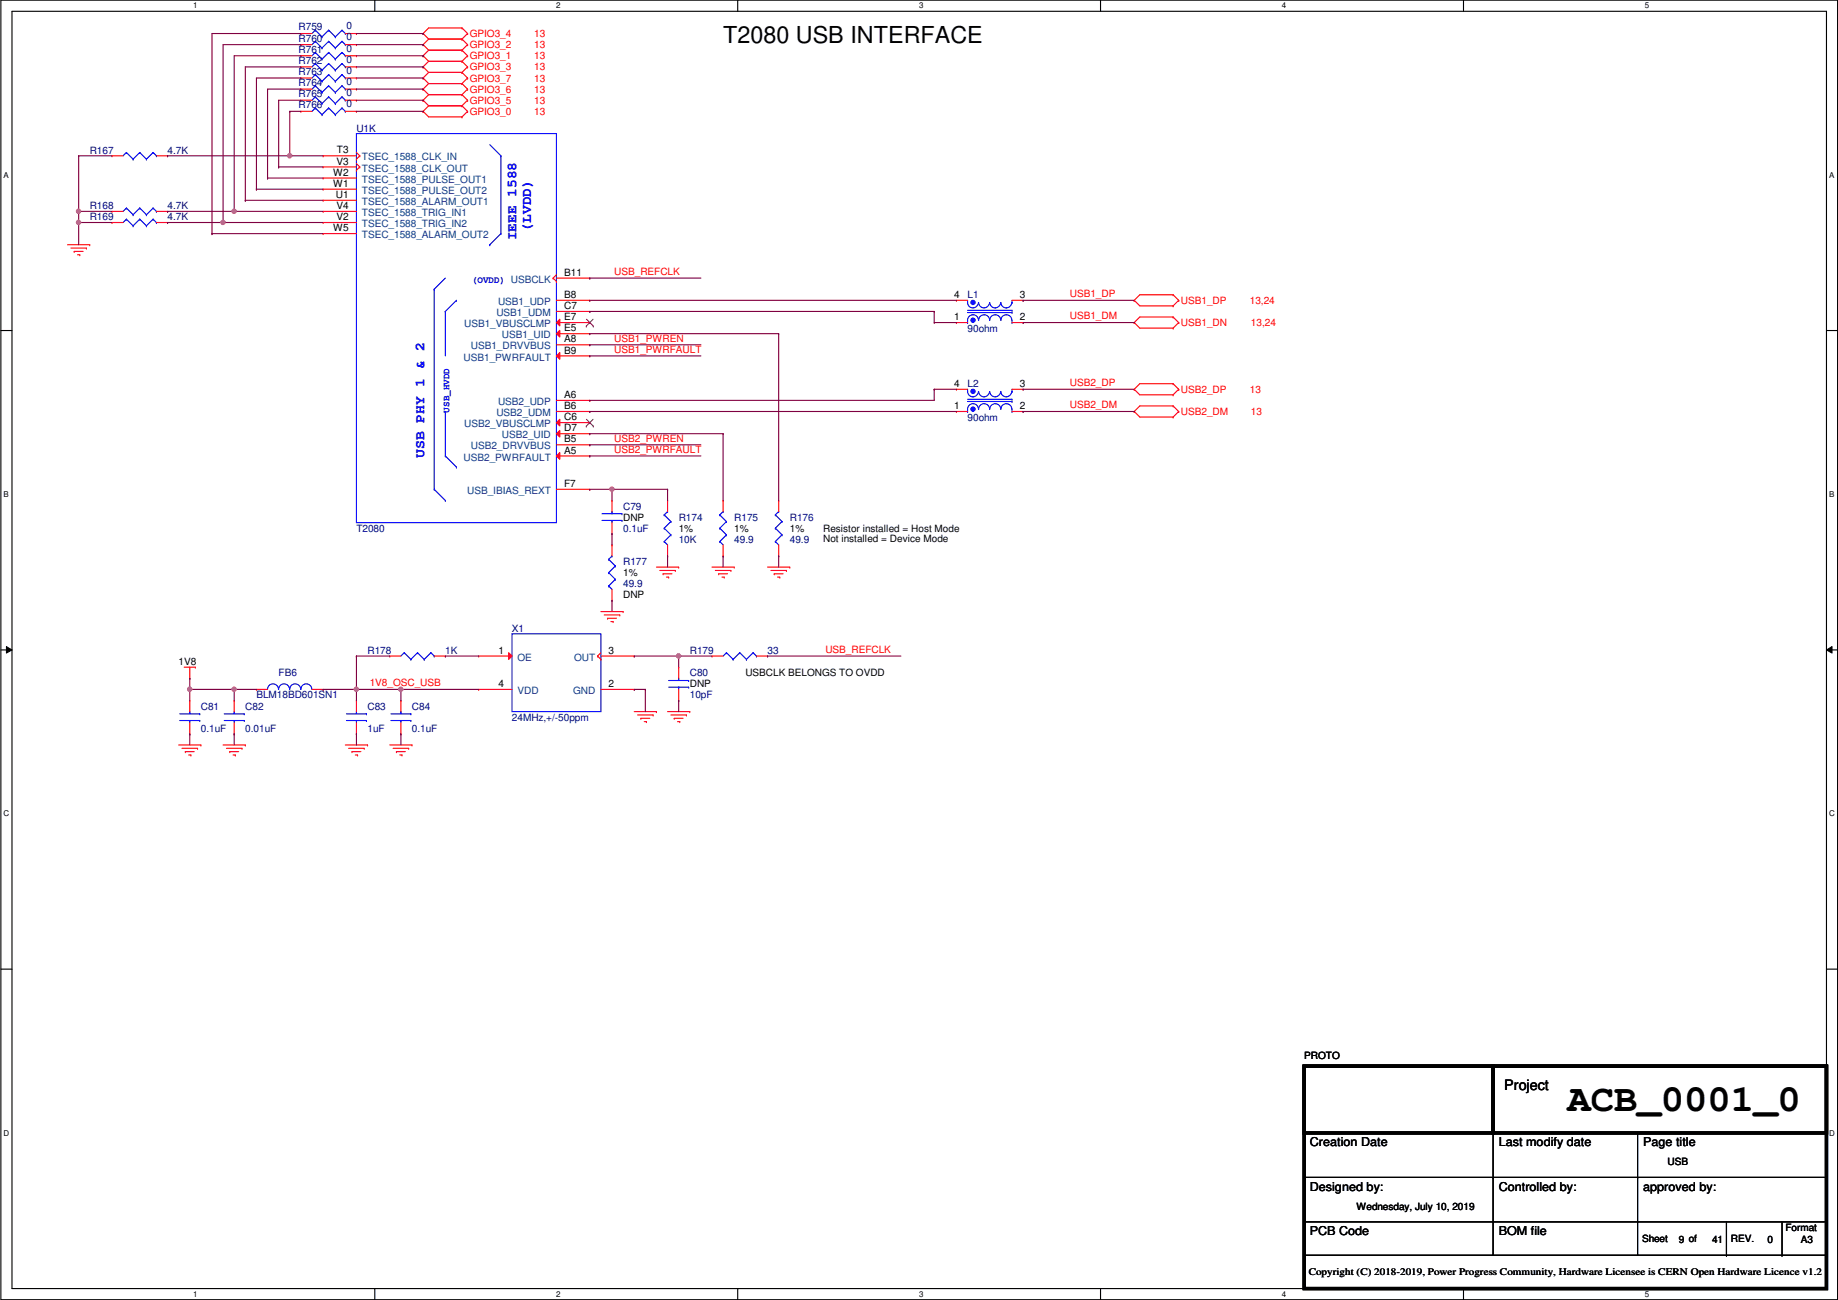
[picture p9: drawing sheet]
<svg xmlns="http://www.w3.org/2000/svg" width="420mm" height="297mm" viewBox="0 0 420 297" stroke-linecap="round" stroke-linejoin="round" font-family="sans-serif">
<path d="M.2 0h419.9v297h-419.9zM2.7 2.6h414.8v291.8h-414.8z" fill="none" stroke="#000" stroke-width=".25"/>
<g fill="#fff">
<path d="M44.2 .3h1v2h-1z"/>
<path d="M44.2 294.7h1v2h-1z"/>
</g>
<path d="M85.7 0v2.6M85.7 294.4v2.6" fill="none" stroke="#000" stroke-width=".25"/>
<g fill="#fff">
<path d="M127.1 .3h1v2h-1z"/>
<path d="M127.1 294.7h1v2h-1z"/>
</g>
<path d="M168.6 0v2.6M168.6 294.4v2.6" fill="none" stroke="#000" stroke-width=".25"/>
<g fill="#fff">
<path d="M210.1 .3h1v2h-1z"/>
<path d="M210.1 294.7h1v2h-1z"/>
</g>
<path d="M251.6 0v2.6M251.6 294.4v2.6" fill="none" stroke="#000" stroke-width=".25"/>
<g fill="#fff">
<path d="M293 .3h1v2h-1z"/>
<path d="M293 294.7h1v2h-1z"/>
</g>
<path d="M334.5 0v2.6M334.5 294.4v2.6" fill="none" stroke="#000" stroke-width=".25"/>
<g fill="#fff">
<path d="M376 .3h1v2h-1z"/>
<path d="M376 294.7h1v2h-1z"/>
<path d="M.8 39h1.2v2h-1.2z"/>
<path d="M418.2 39h1.1v2h-1.1z"/>
<path d="M.8 112h1.2v2h-1.2z"/>
<path d="M418.2 112h1.1v2h-1.1z"/>
</g>
<path d="M.2 75.5h2.5M417.5 75.5h2.6" fill="none" stroke="#000" stroke-width=".25"/>
<g fill="#fff">
<path d="M.8 185h1.3v1.9h-1.3z"/>
<path d="M418.2 185h1.2v1.9h-1.2z"/>
</g>
<path d="M.2 148.5h2.5M417.5 148.5h2.6" fill="none" stroke="#000" stroke-width=".25"/>
<path d="M1.5 147.7l1.2 .8-1.2 .7zM417.5 148.5l1.3-.8v1.5z" fill="#000"/>
<path d="M1.5 147.7l1.2 .8-1.2 .7zM417.5 148.5l1.3-.8v1.5z" fill="none" stroke="#000" stroke-width=".23"/>
<g fill="#fff">
<path d="M.8 257.9h1.3v2h-1.3z"/>
<path d="M418.2 257.9h1.2v2h-1.2z"/>
</g>
<g fill="none" stroke="#000" stroke-width=".25">
<path d="M.2 221.4h2.5M417.5 221.4h2.6M298.1 243.6h12.7M310.8 243.6h.1M341.3 258.9v20.3M374.3 258.9v20.3M298.1 269h119.4M298.1 279.2h119.4M341.3 269h.1M341.3 279.2h.1M341.3 279.2v7.6h-43.2M374.3 269h.1"/>
<path d="M374.3 279.2h.1M374.3 279.2v7.6h-33M394.7 279.2v7.6M407.4 279.2v7.6M417.5 269h.1M417.5 279.2h.1M374.3 286.8h43.2M394.7 286.8h.1M407.4 286.8h.1M417.5 286.8h.1"/>
</g>
<g fill="none" stroke="#f00" stroke-width=".25">
<path d="M68.8 7.7h.1M68.8 7.7h2.5M78.9 7.7h2.6M81.5 7.7h.1M96.7 12.7h.1M96.7 10.2h.1M96.7 15.3h.1M96.7 7.7h.1M96.7 17.8h.1M96.7 12.7l1.3 1.3M96.7 10.2l1.3 1.3M96.7 15.3l1.3 1.3"/>
<path d="M96.7 7.7l1.3 1.2M96.7 17.8l1.3 1.3M98 11.5l-1.3 1.2M98 11.5h7.6M98 14h7.6M98 19.1l-1.3 1.3M98 8.9l-1.3 1.3M98 8.9h7.6M98 14l-1.3 1.3M98 16.6h7.6M98 16.6l-1.3 1.2M98 19.1h7.6"/>
<path d="M105.6 11.5h.1M105.6 14h.1M105.6 8.9h.1M105.6 16.6h.1M105.6 6.4h.1M105.6 19.1h.1M105.6 11.5l1.3 1.2M105.6 8.9l1.3 1.3M105.6 14l1.3 1.3M105.6 6.4l1.3 1.3M105.6 16.6l1.3 1.2M105.6 6.4h-7.6l-1.3 1.3"/>
<path d="M105.6 19.1l1.3 1.3M106.9 12.7h.1M106.9 10.2h.1M106.9 15.3h.1M106.9 7.7h.1M106.9 17.8h.1M106.9 15.3l-1.3 1.3M106.9 12.7l-1.3 1.3M106.9 10.2l-1.3 1.3M106.9 7.7l-1.3 1.2M106.9 17.8l-1.3 1.3M73.9 35.6h.1"/>
<path d="M73.9 38.1h.1M73.9 35.6h7.6M73.9 38.1h7.6M81.5 36.4h.1M81.5 38.9h.1M81.5 34.8l.7 .8M81.5 37.4l.7 .7M82.2 35.6h.1M82.2 38.1h.1M82.2 35.6l-.7 .8M82.2 38.1l-.7 .8M96.7 25.4h.1"/>
<path d="M96.7 22.9h.1M96.7 20.4h.1M96.7 25.4l1.3 1.3h7.6M96.7 22.9l1.3 1.3M96.7 20.4l1.3 1.2M98 24.2l-1.3 1.2M98 24.2h7.6M98 21.6l-1.3 1.3M98 21.6h7.6M105.6 24.2h.1M105.6 26.7h.1M105.6 21.6h.1"/>
<path d="M105.6 24.2l1.3 1.2M105.6 21.6l1.3 1.3M106.9 25.4h.1M106.9 22.9h.1M106.9 20.4h.1M106.9 25.4l-1.3 1.3M106.9 22.9l-1.3 1.3M106.9 20.4l-1.3 1.2M15.4 55.9h5.1M16.2 56.7h3.6M17 57.4h.1M17 57.4h2"/>
<path d="M17.7 58.2h.5M18.2 58.2h.1M19.8 56.7h.1M20.5 55.9h.1M73.9 40.7h.1M73.9 43.2h.1M73.9 45.8h.1M73.9 48.3h.1M73.9 50.8h.1M73.9 53.4h.1M73.9 40.7h7.6M73.9 43.2h7.6"/>
<path d="M73.9 45.8h7.6M73.9 48.3h7.6M73.9 50.8h7.6M73.9 53.4h7.6M127.2 68.6h7.6M127.2 71.2h7.6M134.8 68.6h.1M134.8 71.2h.1M259.3 73.7h.1M259.3 68.6h.1M259.3 73.7l1.3 1.3h7.6M259.3 68.6l1.3 1.3h7.6"/>
<path d="M268.2 72.4h.1M268.2 75h.1M268.2 67.4h.1M268.2 69.9h.1M268.2 72.4l1.2 1.3M268.2 72.4h-7.6l-1.3 1.3M268.2 67.4l1.2 1.2M268.2 67.4h-7.6l-1.3 1.2M269.4 73.7h.1M269.4 68.6h.1M269.4 73.7l-1.2 1.3M269.4 68.6l-1.2 1.3"/>
<path d="M259.3 88.9h.1M259.3 94h.1M259.3 88.9l1.3 1.3h7.6M259.3 94l1.3 1.3h7.6M268.2 87.7h.1M268.2 90.2h.1M268.2 92.8h.1M268.2 95.3h.1M268.2 87.7l1.2 1.2M268.2 87.7h-7.6l-1.3 1.2M268.2 92.8l1.2 1.2M268.2 92.8h-7.6l-1.3 1.2"/>
<path d="M269.4 88.9h.1M269.4 94h.1M269.4 88.9l-1.2 1.3M269.4 94l-1.2 1.3M137.4 139.7h5M142.4 139.7h.1M150.1 129.6h5M150.8 130.3h3.6M151.6 131.1h.1M151.6 131.1h2M152.3 131.9h.6M152.9 131.9h.1"/>
<path d="M154.4 130.3h.1M155.1 129.6h.1M162.8 129.6h5M163.5 130.3h3.6M164.3 131.1h.1M164.3 131.1h2M165 131.9h.6M165.6 131.9h.1M167.1 130.3h.1M167.8 129.6h.1M175.5 129.6h5M176.2 130.3h3.6"/>
<path d="M177 131.1h.1M177 131.1h2M177.7 131.9h.6M178.3 131.9h.1M179.8 130.3h.1M180.5 129.6h.1M42.1 152.4h2.6M43.4 155h.1M43.4 152.4v2.6M44.7 152.4h.1M138.1 140.5h3.6M138.9 141.3h.1"/>
<path d="M138.9 141.3h2M139.6 142h.6M140.2 142h.1M141.7 140.5h.1M162.8 149.9h.1M162.8 149.9h2.5M172.9 149.9h2.6M175.5 149.9h.1M40.8 170.2h5.1M41.6 171h3.6M42.4 171.7h.1M42.4 171.7h2"/>
<path d="M43.1 172.5h.5M43.6 172.5h.1M45.2 171h.1M45.9 170.2h.1M51 170.2h5.1M51.8 171h3.5M52.5 171.7h.1M52.5 171.7h2.1M53.3 172.5h.5M53.8 172.5h.1M55.3 171h.1M56.1 170.2h.1"/>
<path d="M78.9 170.2h5.1M79.7 171h3.6M80.5 171.7h.1M80.5 171.7h2M81.2 172.5h.5M81.7 172.5h.1M83.3 171h.1M84 170.2h.1M89.1 170.2h5.1M89.9 171h3.5M90.6 171.7h.1M90.6 171.7h2.1"/>
<path d="M91.4 172.5h.5M91.9 172.5h.1M93.4 171h.1M94.2 170.2h.1M145 162.6h5.1M145.7 163.4h3.6M146.5 164.1h.1M146.5 164.1h2M147.3 164.9h.5M147.8 164.9h.1M149.3 163.4h.1M150.1 162.6h.1"/>
<path d="M152.6 162.6h5.1M153.4 163.4h3.5M154.1 164.1h.1M154.1 164.1h2.1M154.9 164.9h.5M155.4 164.9h.1M156.9 163.4h.1M157.7 162.6h.1"/>
</g>
<path d="M298.1 243.6h43.2v15.3h-43.2zM298.1 243.6h119.4v50.8h-119.4zM341.3 243.6h76.2v15.3h-76.2z" fill="none" stroke="#000" stroke-width=".76"/>
<g fill="none" stroke="#00f" stroke-width=".25">
<path d="M72.1 6.9h.1M72.1 6.9l-.8 .8M72.1 6.9l1.5 1.5M73.6 8.4h.1M75.1 6.9h.1M75.1 6.9l-1.5 1.5M75.1 6.9l1.6 1.5M76.7 8.4h.1M78.2 6.9h.1M78.2 6.9l-1.5 1.5M78.2 6.9l.7 .8M78.9 7.7h.1"/>
<path d="M81.5 30.5h45.7v88.9h-45.7zM112 33.1l2.5 2.5M114.5 35.6h.1M114.5 35.6v17.8M112 55.9h.1M114.5 53.4h.1M114.5 53.4l-2.5 2.5M99.3 66.1h.1M99.3 66.1v45.7M101.8 71.2h.1M101.8 63.5l-2.5 2.6M101.8 71.2v10.1"/>
<path d="M104.3 68.6h.1M104.3 68.6l-2.5 2.6M101.8 94v10.2M99.3 111.8h.1M99.3 111.8l2.5 2.5M101.8 114.3h.1M101.8 104.2h.1M101.8 104.2l2.5 2.5M104.3 106.7h.1M166.1 149.1h.1M166.1 149.1l1.5 1.6M166.1 149.1l-.8 .8"/>
<path d="M167.6 150.7h.1M169.1 149.1h.1M169.1 149.1l-1.5 1.6M169.1 149.1l1.5 1.6M170.6 150.7h.1M172.2 149.1h.1M172.2 149.1l.7 .8M172.2 149.1l-1.6 1.6M172.9 149.9h.1"/>
</g>
<path d="M127.2 73.7l.8-.8v1.6z" fill="#f00"/>
<path d="M127.2 73.7l.8-.8v1.6zM127.2 73.7h7.6M134.8 73.7h.1" fill="none" stroke="#f00" stroke-width=".25"/>
<path d="M134 74.5h.1M134.1 72.9l1.5 1.6M135.6 72.9l-1.6 1.6M135.6 74.5h.1" fill="none" stroke="#7f4000" stroke-width=".23"/>
<path d="M127.2 76.2l.8-.7v1.5z" fill="#f00"/>
<path d="M127.2 76.2l.8-.7v1.5zM127.2 76.2h7.6M134.8 76.2h.1M127.2 91.5h7.6M127.2 94h7.6M134.8 91.5h.1M134.8 94h.1" fill="none" stroke="#f00" stroke-width=".25"/>
<path d="M127.2 96.6l.8-.8v1.5z" fill="#f00"/>
<path d="M127.2 96.6l.8-.8v1.5zM127.2 96.6h7.6M134.8 96.6h.1" fill="none" stroke="#f00" stroke-width=".25"/>
<path d="M134 97.4h.1M134.1 95.8l1.5 1.6M135.6 95.8l-1.6 1.6M135.6 97.4h.1" fill="none" stroke="#7f4000" stroke-width=".23"/>
<path d="M127.2 99.1l.8-.8v1.6z" fill="#f00"/>
<g fill="none" stroke="#f00" stroke-width=".25">
<path d="M126.4 63.5h.1M126.4 63.5l.8 .8M127.2 64.3h.1M127.2 62.8l-.8 .7M127.2 63.5h7.6M127.2 78.8h7.6M134.8 63.5h.1M134.8 78.8h.1M127.2 99.1l.8-.8v1.6zM127.2 99.1h7.6M134.8 99.1h.1M127.2 111.8h7.6"/>
<path d="M134.8 111.8h.1"/>
</g>
<path d="M127.2 81.3l.8-.7v1.5z" fill="#f00"/>
<path d="M127.2 81.3l.8-.7v1.5zM127.2 81.3h7.6M134.8 81.3h.1M127.2 101.6h7.6M134.8 101.6h.1" fill="none" stroke="#f00" stroke-width=".25"/>
<path d="M127.2 104.2l.8-.8v1.5z" fill="#f00"/>
<path d="M68.8 10.2h.1M68.8 10.2h2.5M78.9 10.2h2.6M81.5 10.2h.1M127.2 104.2l.8-.8v1.5zM127.2 104.2h7.6M134.8 104.2h.1M91.6 160.1h.1M91.6 167.7h.1M91.6 160.1v2.5M91.6 165.1v2.6" fill="none" stroke="#f00" stroke-width=".25"/>
<g fill="none" stroke="#00f" stroke-width=".25">
<path d="M72.1 9.4h.1M72.1 9.4l-.8 .8M72.1 9.4l1.5 1.6M73.6 11h.1M75.1 9.4h.1M75.1 9.4l-1.5 1.6M75.1 9.4l1.6 1.6M76.7 11h.1M78.2 9.4h.1M78.2 9.4l-1.5 1.6M78.2 9.4l.7 .8M78.9 10.2h.1"/>
<path d="M221.2 89.5a1.25 1.25 0 0 0 1.2 1.2 1.25 1.25 0 0 0 1.3-1.2M221.2 94h.1M221.2 89.5h.1M221.2 88.9v.6M223.7 93.5a1.3 1.3 0 0 0-1.6-1.2 1.3 1.3 0 0 0-.9 1.7M223.7 89.5a1.25 1.25 0 0 0 1.3 1.2 1.25 1.25 0 0 0 1.2-1.2M223.7 93.5a1.25 1.25 0 0 1 1.3-1.3 1.25 1.25 0 0 1 1.2 1.3M226.3 93.5a1.25 1.25 0 0 1 1.2-1.3 1.25 1.25 0 0 1 1.3 1.3M226.3 89.5a1.25 1.25 0 0 0 1.2 1.2 1.25 1.25 0 0 0 1.3-1.2M228.8 89.5a1.25 1.25 0 0 0 1.2 1.2 1.25 1.25 0 0 0 1.3-1.2M228.8 93.5a1.25 1.25 0 0 1 1.2-1.3 1.25 1.25 0 0 1 1.3 1.3M231.3 94h.1"/>
<path d="M231.3 89.5h.1M231.3 88.9v.6M231.3 93.5v.5M89.4 164.6h4.5M89.4 163.1h4.5M91.6 164.6h.1M91.6 162.6h.1M91.6 162.6v.5M91.6 164.6v.5M93.9 164.6h.1M93.9 163.1h.1"/>
</g>
<circle cx="222.4" cy="93.5" r=".49" fill="#00f"/>
<circle cx="222.4" cy="93.5" r=".49" fill="none" stroke="#00f" stroke-width=".25"/>
<circle cx="222.4" cy="89.4" r=".49" fill="#00f"/>
<g fill="none" stroke="#00f" stroke-width=".25">
<path d="M72.1 12h.1M72.1 12l-.8 .7M72.1 12l1.5 1.5M73.6 13.5h.1M75.1 12h.1M75.1 12l-1.5 1.5M75.1 12l1.6 1.5M76.7 13.5h.1M78.2 12h.1M78.2 12l-1.5 1.5M78.2 12l.7 .7M78.9 12.7h.1"/>
<path d="M28.9 34.8h.1M28.9 34.8l1.5 1.6M28.9 34.8l-.8 .8M30.4 36.4h.1M32 34.8h.1M32 34.8l-1.6 1.6M32 34.8l1.5 1.6M33.5 36.4h.1M35 34.8h.1M35 34.8l.8 .8M35 34.8l-1.5 1.6M35.8 35.6h.1"/>
<path d="M28.9 47.5h.1M28.9 47.5l1.5 1.6M28.9 47.5l-.8 .8M30.4 49.1h.1M32 47.5h.1M32 47.5l-1.6 1.6M32 47.5l1.5 1.6M33.5 49.1h.1M35 47.5h.1M35 47.5l.8 .8M35 47.5l-1.5 1.6M35.8 48.3h.1"/>
<path d="M221.2 91.7h10.1M221.2 91.2h10.1M231.3 91.7h.1M231.3 91.2h.1M164.5 117.6h.1M164.5 117.6l1.6 1.6M165.3 116.9h.1M165.3 116.9l-.8 .7M166.1 119.2h.1M166.1 119.2l-1.6 1.5M164.5 120.7h.1M164.5 123.7h.1"/>
<path d="M164.5 120.7l1.6 1.5M164.5 123.7l.8 .8M166.1 122.2h.1M166.1 122.2l-1.6 1.5M117 144.8h20.4v17.8h-20.4zM79.2 164.6h4.6M79.2 163.1h4.6M81.5 164.6h.1M81.5 162.6h.1M81.5 162.6v.5M81.5 164.6v.5M83.8 164.6h.1"/>
<path d="M83.8 163.1h.1"/>
<circle cx="222.4" cy="89.4" r=".49"/>
</g>
<g fill="none" stroke="#f00" stroke-width=".25">
<path d="M68.8 12.7h.1M68.8 12.7h2.5M78.9 12.7h2.6M81.5 12.7h.1M25.6 35.6h.1M25.6 35.6h2.5M35.8 35.6h2.5M38.3 35.6h.1M25.6 48.3h.1M25.6 48.3h2.5M35.8 48.3h2.5M38.3 48.3h.1"/>
<path d="M218.6 94h.1M218.6 88.9h.1M218.6 94h2.6M218.6 88.9h2.6M231.3 94h2.6M231.3 88.9h2.6M233.9 94h.1M233.9 88.9h.1M165.3 114.3h.1M165.3 114.3v2.6M165.3 127h.1M165.3 124.5v2.5"/>
<path d="M109.4 157.5h.1M109.4 157.5h7.6M136.6 149.9h.1M136.6 149.9l.8 .8M137.4 150.7h.1M137.4 157.5h7.6M137.4 149.1l-.8 .8M137.4 149.9h7.6M145 157.5h.1M145 149.9h.1M81.5 160.1h.1M81.5 167.7h.1"/>
<path d="M81.5 160.1v2.5M81.5 165.1v2.6"/>
</g>
<path d="M116.3 149.1l.7 .8-.7 .8z" fill="#f00"/>
<path d="M68.8 15.3h.1M68.8 15.3h2.5M78.9 15.3h2.6M81.5 15.3h.1M109.4 149.9h.1M109.4 149.9h7.6M116.3 149.1l.7 .8-.7 .8zM53.5 160.1h.1M53.5 167.7h.1M53.5 160.1v2.5M53.5 165.1v2.6" fill="none" stroke="#f00" stroke-width=".25"/>
<g fill="none" stroke="#00f" stroke-width=".25">
<path d="M72.1 14.5h.1M72.1 14.5l-.8 .8M72.1 14.5l1.5 1.5M73.6 16h.1M75.1 14.5h.1M75.1 14.5l-1.5 1.5M75.1 14.5l1.6 1.5M76.7 16h.1M78.2 14.5h.1M78.2 14.5l-1.5 1.5M78.2 14.5l.7 .8M78.9 15.3h.1"/>
<path d="M221.2 69.1a1.25 1.25 0 0 0 1.2 1.3 1.25 1.25 0 0 0 1.3-1.3M221.2 73.7h.1M221.2 69.1h.1M221.2 68.6v.5M223.7 73.2a1.3 1.3 0 0 0-1.6-1.3 1.3 1.3 0 0 0-.9 1.8M223.7 69.1a1.25 1.25 0 0 0 1.3 1.3 1.25 1.25 0 0 0 1.2-1.3M223.7 73.2a1.25 1.25 0 0 1 1.3-1.3 1.25 1.25 0 0 1 1.2 1.3M226.3 73.2a1.25 1.25 0 0 1 1.2-1.3 1.25 1.25 0 0 1 1.3 1.3M226.3 69.1a1.25 1.25 0 0 0 1.2 1.3 1.25 1.25 0 0 0 1.3-1.3M228.8 69.1a1.25 1.25 0 0 0 1.2 1.3 1.25 1.25 0 0 0 1.3-1.3M228.8 73.2a1.25 1.25 0 0 1 1.2-1.3 1.25 1.25 0 0 1 1.3 1.3M231.3 73.7h.1"/>
<path d="M231.3 69.1h.1M231.3 68.6v.5M231.3 73.2v.5M51.3 164.6h4.5M51.3 163.1h4.5M53.5 164.6h.1M53.5 162.6h.1M53.5 162.6v.5M53.5 164.6v.5M55.8 164.6h.1M55.8 163.1h.1"/>
</g>
<circle cx="222.4" cy="73.2" r=".49" fill="#00f"/>
<circle cx="222.4" cy="73.2" r=".49" fill="none" stroke="#00f" stroke-width=".25"/>
<circle cx="222.4" cy="69.1" r=".49" fill="#00f"/>
<g fill="none" stroke="#00f" stroke-width=".25">
<path d="M72.1 17.1h.1M72.1 19.6h.1M72.1 17.1l-.8 .7M72.1 17.1l1.5 1.5M72.1 19.6l-.8 .8M72.1 19.6l1.5 1.5M73.6 18.6h.1M75.1 17.1h.1M75.1 19.6h.1M75.1 17.1l-1.5 1.5M75.1 17.1l1.6 1.5M75.1 19.6l-1.5 1.5"/>
<path d="M75.1 19.6l1.6 1.5M76.7 18.6h.1M78.2 17.1h.1M78.2 19.6h.1M78.2 17.1l-1.5 1.5M78.2 17.1l.7 .7M78.2 19.6l-1.5 1.5M78.2 19.6l.7 .8M78.9 17.8h.1M72.1 22.1h.1M72.1 24.7h.1M72.1 22.1l-.8 .8"/>
<path d="M72.1 22.1l1.5 1.6M72.1 24.7l-.8 .7M72.1 24.7l1.5 1.5M73.6 21.1h.1M73.6 23.7h.1M73.6 26.2h.1M75.1 22.1h.1M75.1 24.7h.1M75.1 22.1l-1.5 1.6M75.1 22.1l1.6 1.6M75.1 24.7l-1.5 1.5M75.1 24.7l1.6 1.5"/>
<path d="M76.7 21.1h.1M76.7 23.7h.1M76.7 26.2h.1M78.2 22.1h.1M78.2 24.7h.1M78.2 22.1l-1.5 1.6M78.2 22.1l.7 .8M78.2 24.7l-1.5 1.5M78.2 24.7l.7 .7M78.9 20.4h.1M78.9 22.9h.1M78.9 25.4h.1"/>
<path d="M28.9 50.1h.1M28.9 50.1l1.5 1.5M28.9 50.1l-.8 .7M30.4 51.6h.1M32 50.1h.1M32 50.1l-1.6 1.5M32 50.1l1.5 1.5M33.5 51.6h.1M35 50.1h.1M35 50.1l.8 .7M35 50.1l-1.5 1.5M35.8 50.8h.1"/>
<path d="M221.2 71.4h10.1M221.2 70.9h10.1M231.3 71.4h.1M231.3 70.9h.1M137.6 118.9h4.6M137.6 117.4h4.6M139.9 118.9h.1M139.9 116.9h.1M139.9 116.9v.5M139.9 118.9v.5M142.2 118.9h.1M142.2 117.4h.1"/>
<path d="M151.8 117.6h.1M151.8 117.6l1.6 1.6M152.6 116.9h.1M152.6 116.9l-.8 .7M153.4 119.2h.1M153.4 119.2l-1.6 1.5M177.2 117.6h.1M177.2 117.6l1.6 1.6M178 116.9h.1M178 116.9l-.8 .7M178.8 119.2h.1M178.8 119.2l-1.6 1.5"/>
<path d="M139.1 130.9h.1M139.1 127.8h.1M139.1 133.9h.1M139.1 130.9l1.6 1.5M139.1 127.8l1.6 1.5M139.1 133.9l.8 .8M139.9 127h.1M139.9 127l-.8 .8M140.7 129.3h.1M140.7 132.4h.1M140.7 129.3l-1.6 1.6M140.7 132.4l-1.6 1.5"/>
<path d="M151.8 120.7h.1M151.8 123.7h.1M151.8 120.7l1.6 1.5M151.8 123.7l.8 .8M153.4 122.2h.1M153.4 122.2l-1.6 1.5M177.2 120.7h.1M177.2 123.7h.1M177.2 120.7l1.6 1.5M177.2 123.7l.8 .8M178.8 122.2h.1M178.8 122.2l-1.6 1.5"/>
<path d="M61.2 157.5a1.25 1.25 0 0 1 1.2-1.2 1.25 1.25 0 0 1 1.3 1.2M63.7 157.5a1.25 1.25 0 0 1 1.2-1.2 1.25 1.25 0 0 1 1.3 1.2M66.2 157.5a1.25 1.25 0 0 1 1.3-1.2 1.25 1.25 0 0 1 1.2 1.2M68.8 157.5a1.25 1.25 0 0 1 1.2-1.2 1.25 1.25 0 0 1 1.3 1.2M92.4 149.1h.1M92.4 149.1l1.5 1.6M92.4 149.1l-.8 .8M93.9 150.7h.1M95.5 149.1h.1M95.5 149.1l-1.6 1.6M95.5 149.1l1.5 1.6M97 150.7h.1"/>
<path d="M98.5 149.1h.1M98.5 149.1l.8 .8M98.5 149.1l-1.5 1.6M99.3 149.9h.1M152.9 157h4.5M152.9 155.5h4.5M155.1 157h.1M155.1 155h.1M155.1 155v.5M155.1 157v.5M157.4 157h.1M157.4 155.5h.1"/>
<path d="M41.1 164.6h4.6M41.1 163.1h4.6M43.4 164.6h.1M43.4 162.6h.1M43.4 162.6v.5M43.4 164.6v.5M45.7 164.6h.1M45.7 163.1h.1"/>
<circle cx="222.4" cy="69.1" r=".49"/>
</g>
<g fill="none" stroke="#f00" stroke-width=".25">
<path d="M68.8 17.8h.1M68.8 17.8h2.5M78.9 17.8h2.6M81.5 17.8h.1M68.8 20.4h.1M68.8 22.9h.1M68.8 25.4h.1M68.8 20.4h2.5M68.8 22.9h2.5M68.8 25.4h2.5M78.9 20.4h2.6M78.9 22.9h2.6"/>
<path d="M78.9 25.4h2.6M81.5 20.4h.1M81.5 22.9h.1M81.5 25.4h.1M25.6 50.8h.1M25.6 50.8h2.5M35.8 50.8h2.5M38.3 50.8h.1M218.6 73.7h.1M218.6 68.6h.1M218.6 73.7h2.6M218.6 68.6h2.6"/>
<path d="M231.3 73.7h2.6M231.3 68.6h2.6M233.9 73.7h.1M233.9 68.6h.1M139.9 114.3h.1M139.9 114.3v2.6M139.9 119.4v2.6M152.6 114.3h.1M152.6 114.3v2.6M178 114.3h.1M178 114.3v2.6M139.9 122h.1"/>
<path d="M139.9 137.2h.1M139.9 124.5h.1M139.9 124.5v2.5M139.9 134.7v2.5M152.6 127h.1M152.6 124.5v2.5M178 127h.1M178 124.5v2.5M58.6 157.5h.1M58.6 157.5h2.6M71.3 157.5h2.6M73.9 157.5h.1"/>
<path d="M89.1 149.9h.1M89.1 149.9h2.5M99.3 149.9h2.5M101.8 149.9h.1M155.1 152.4h.1M155.1 152.4v2.6M155.1 157.5v2.6M43.4 160.1h.1M43.4 167.7h.1M43.4 160.1v2.5M43.4 165.1v2.6M155.1 160.1h.1"/>
</g>
<g fill="none" stroke="#7f0040" stroke-width=".25">
<path d="M134.8 101.6h.1M134.8 104.2h.1M134.8 101.6h25.4M134.8 104.2h25.4M43.4 155h.1M43.4 157.5h.1M43.4 157.5h10.1M43.4 155v5.1M73.9 157.5h.1M73.9 157.5h17.7M81.5 157.5h.1M81.5 157.5v2.6"/>
<path d="M91.6 157.5h.1M91.6 157.5v2.6M145 149.9h.1M145 157.5h.1M145 149.9h10.1M145 157.5h2.5M147.5 157.5h.1M147.5 157.5v5.1M53.5 167.7h.1M53.5 167.7v2.5M81.5 167.7h.1M81.5 167.7v2.5"/>
<path d="M91.6 167.7h.1M91.6 167.7v2.5"/>
</g>
<circle cx="43.4" cy="157.5" r=".49" fill="#f0f"/>
<circle cx="43.4" cy="157.5" r=".49" fill="none" stroke="#f0f" stroke-width=".25"/>
<path d="M53.5 157.5h.1M53.5 157.5v2.6M53.5 157.5h5.1M43.4 167.7h.1M43.4 167.7v2.5" fill="none" stroke="#7f0040" stroke-width=".25"/>
<circle cx="53.5" cy="157.5" r=".49" fill="#f0f"/>
<circle cx="53.5" cy="157.5" r=".49" fill="none" stroke="#f0f" stroke-width=".25"/>
<path d="M91.6 157.5h.1M91.6 157.5h17.8" fill="none" stroke="#7f0040" stroke-width=".25"/>
<circle cx="91.6" cy="157.5" r=".49" fill="#f0f"/>
<circle cx="91.6" cy="157.5" r=".49" fill="none" stroke="#f0f" stroke-width=".25"/>
<path d="M81.5 149.9h.1M81.5 149.9v7.6M101.8 149.9h.1M101.8 149.9h7.6" fill="none" stroke="#7f0040" stroke-width=".25"/>
<circle cx="81.5" cy="157.5" r=".49" fill="#f0f"/>
<circle cx="81.5" cy="157.5" r=".49" fill="none" stroke="#f0f" stroke-width=".25"/>
<path d="M81.5 149.9h.1M81.5 149.9h7.6M155.1 149.9h.1M155.1 149.9v2.5M175.5 149.9h.1M175.5 149.9h30.4M155.1 160.1h.1M155.1 160.1v2.5" fill="none" stroke="#7f0040" stroke-width=".25"/>
<circle cx="155.1" cy="149.9" r=".49" fill="#f0f"/>
<circle cx="155.1" cy="149.9" r=".49" fill="none" stroke="#f0f" stroke-width=".25"/>
<path d="M38.3 35.6h.1M38.3 35.6h27.9M155.1 149.9h.1M155.1 149.9h7.7" fill="none" stroke="#7f0040" stroke-width=".25"/>
<circle cx="66.2" cy="35.6" r=".49" fill="#f0f"/>
<circle cx="66.2" cy="35.6" r=".49" fill="none" stroke="#f0f" stroke-width=".25"/>
<path d="M18 35.6h.1M18 35.6v12.7M38.3 48.3h.1M38.3 50.8h.1M38.3 48.3h15.2M38.3 50.8h12.7" fill="none" stroke="#7f0040" stroke-width=".25"/>
<circle cx="18" cy="48.3" r=".49" fill="#f0f"/>
<circle cx="18" cy="48.3" r=".49" fill="none" stroke="#f0f" stroke-width=".25"/>
<path d="M18 35.6h.1M18 35.6h7.6M18 48.3h.1M18 50.8h.1M18 48.3v7.6M18 48.3h7.6M18 50.8h7.6" fill="none" stroke="#7f0040" stroke-width=".25"/>
<circle cx="18" cy="50.8" r=".49" fill="#f0f"/>
<circle cx="18" cy="50.8" r=".49" fill="none" stroke="#f0f" stroke-width=".25"/>
<g fill="none" stroke="#7f0040" stroke-width=".25">
<path d="M53.5 12.7v35.6M56.1 15.3v30.5M58.6 17.8v25.4M61.2 20.4v20.3M63.7 38.1h.1M63.7 22.9v15.2M63.7 38.1h10.2M66.2 35.6h.1M66.2 25.4v10.2M66.2 35.6h7.7M53.5 48.3h.1M56.1 45.8h.1"/>
<path d="M56.1 45.8h17.8M58.6 43.2h.1M58.6 43.2h15.3M61.2 40.7h.1M61.2 40.7h12.7M134.8 68.6h.1M134.8 76.2h.1M134.8 63.5h.1M134.8 78.8h.1M134.8 71.2h.1M134.8 68.6h83.8M134.8 76.2h43.2"/>
<path d="M134.8 63.5h25.4M134.8 78.8h25.4M134.8 71.2h78.8M178 76.2h.1M178 76.2v38.1M213.6 73.7h.1M213.6 71.2h.1M213.6 73.7h5M213.6 71.2v2.5M233.9 68.6h.1M233.9 73.7h.1M233.9 68.6h25.4"/>
<path d="M233.9 73.7h25.4M134.8 94h.1M134.8 99.1h.1M134.8 81.3h.1M134.8 91.5h.1M134.8 94h83.8M134.8 99.1h30.5M134.8 81.3h25.4M165.3 99.1h.1M165.3 99.1v15.2M213.6 88.9h.1M213.6 88.9h5"/>
<path d="M213.6 88.9v2.6h-78.8M233.9 88.9h.1M233.9 94h.1M233.9 88.9h25.4M233.9 94h25.4M134.8 111.8h.1M134.8 111.8h5.1M152.6 111.8h.1M152.6 111.8v2.5M152.6 127h.1M152.6 127v2.6M165.3 127h.1"/>
<path d="M165.3 127v2.6M178 127h.1M178 127v2.6"/>
</g>
<circle cx="53.5" cy="48.3" r=".49" fill="#f0f"/>
<circle cx="53.5" cy="48.3" r=".49" fill="none" stroke="#f0f" stroke-width=".25"/>
<path d="M51 10.2v40.6M51 50.8h.1M53.5 48.3h.1M53.5 48.3h20.4" fill="none" stroke="#7f0040" stroke-width=".25"/>
<circle cx="51" cy="50.8" r=".49" fill="#f0f"/>
<circle cx="51" cy="50.8" r=".49" fill="none" stroke="#f0f" stroke-width=".25"/>
<path d="M48.5 7.7v45.7M48.5 53.4h.1M48.5 53.4h25.4M51 50.8h.1M51 50.8h22.9M139.9 111.8h.1M139.9 111.8v2.5M139.9 122h.1M139.9 137.2h.1M139.9 122v2.5M139.9 137.2v2.5" fill="none" stroke="#7f0040" stroke-width=".25"/>
<circle cx="139.9" cy="111.8" r=".49" fill="#f0f"/>
<circle cx="139.9" cy="111.8" r=".49" fill="none" stroke="#f0f" stroke-width=".25"/>
<g fill="none" stroke="#7f0040" stroke-width=".25">
<path d="M48.5 7.7h20.3M51 10.2h17.8M53.5 12.7h15.3M56.1 15.3h12.7M58.6 17.8h10.2M68.8 7.7h.1M68.8 10.2h.1M68.8 12.7h.1M68.8 15.3h.1M68.8 17.8h.1M81.5 7.7h15.2M81.5 10.2h15.2"/>
<path d="M81.5 12.7h15.2M81.5 15.3h15.2M81.5 17.8h15.2M96.7 12.7h.1M96.7 10.2h.1M96.7 15.3h.1M96.7 7.7h.1M96.7 17.8h.1M61.2 20.4h7.6M63.7 22.9h5.1M66.2 25.4h.1M66.2 25.4h2.6"/>
<path d="M68.8 20.4h.1M68.8 22.9h.1M81.5 20.4h15.2M81.5 22.9h15.2M81.5 25.4h15.2M96.7 25.4h.1M96.7 22.9h.1M96.7 20.4h.1M139.9 111.8h.1M139.9 111.8h12.7"/>
</g>
<circle cx="43.4" cy="157.5" r=".49" fill="#f0f"/>
<circle cx="43.4" cy="157.5" r=".49" fill="none" stroke="#f0f" stroke-width=".25"/>
<circle cx="53.5" cy="157.5" r=".49" fill="#f0f"/>
<circle cx="53.5" cy="157.5" r=".49" fill="none" stroke="#f0f" stroke-width=".25"/>
<circle cx="91.6" cy="157.5" r=".49" fill="#f0f"/>
<circle cx="91.6" cy="157.5" r=".49" fill="none" stroke="#f0f" stroke-width=".25"/>
<circle cx="81.5" cy="157.5" r=".49" fill="#f0f"/>
<circle cx="81.5" cy="157.5" r=".49" fill="none" stroke="#f0f" stroke-width=".25"/>
<circle cx="155.1" cy="149.9" r=".49" fill="#f0f"/>
<circle cx="155.1" cy="149.9" r=".49" fill="none" stroke="#f0f" stroke-width=".25"/>
<circle cx="66.2" cy="35.6" r=".49" fill="#f0f"/>
<circle cx="66.2" cy="35.6" r=".49" fill="none" stroke="#f0f" stroke-width=".25"/>
<circle cx="18" cy="48.3" r=".49" fill="#f0f"/>
<circle cx="18" cy="48.3" r=".49" fill="none" stroke="#f0f" stroke-width=".25"/>
<circle cx="18" cy="50.8" r=".49" fill="#f0f"/>
<circle cx="18" cy="50.8" r=".49" fill="none" stroke="#f0f" stroke-width=".25"/>
<circle cx="53.5" cy="48.3" r=".49" fill="#f0f"/>
<circle cx="53.5" cy="48.3" r=".49" fill="none" stroke="#f0f" stroke-width=".25"/>
<circle cx="51" cy="50.8" r=".49" fill="#f0f"/>
<circle cx="51" cy="50.8" r=".49" fill="none" stroke="#f0f" stroke-width=".25"/>
<circle cx="139.9" cy="111.8" r=".49" fill="#f0f"/>
<circle cx="139.9" cy="111.8" r=".49" fill="none" stroke="#f0f" stroke-width=".25"/>
<text font-size="8.9" x="358.3" y="253.8">ACB_0001_0</text>
<text font-size="5.3" x="165.3" y="9.9">T2080 USB INTERFACE</text>
<g font-size="3.3" fill="#00f">
<text x="121.4" y="52.9" transform="rotate(-90 121.4 52.9)">(LVDD)</text>
<text x="118.1" y="54.9" transform="rotate(-90 118.1 54.9)">IEEE 1588</text>
<text x="97" y="104.7" transform="rotate(-90 97 104.7)">USB PHY 1 &amp; 2</text>
</g>
<text font-size="3.3" x="343.9" y="249.1">Project</text>
<g font-size="2.8">
<text x="299.4" y="261.9">Creation Date</text>
<text x="342.6" y="261.9">Last modify date</text>
<text x="375.6" y="261.9">Page title</text>
<text x="299.4" y="272.1">Designed by:</text>
<text x="342.6" y="272.1">Controlled by:</text>
<text x="375.6" y="272.1">approved by:</text>
<text x="299.4" y="282.2">PCB Code</text>
<text x="342.6" y="282.2">BOM file</text>
</g>
<g font-size="2.3" fill="#00007f">
<text x="68.3" y="6.9">R759</text>
<text x="68.3" y="9.5">R760</text>
<text x="79.2" y="6.7">0</text>
<text x="79.2" y="9.2">0</text>
<text x="79.2" y="11.8">0</text>
<text x="68.3" y="12">R761</text>
<text x="68.3" y="14.6">R762</text>
<text x="68.3" y="17.1">R763</text>
<text x="79.2" y="14.3">0</text>
<text x="79.2" y="16.8">0</text>
<text x="68.3" y="19.6">R764</text>
<text x="68.3" y="22.2">R765</text>
<text x="79.2" y="19.4">0</text>
<text x="79.2" y="21.9">0</text>
<text x="68.3" y="24.7">R766</text>
<text x="79.2" y="24.5">0</text>
<text x="20.5" y="35.1">R167</text>
<text x="38.3" y="35.1">4.7K</text>
<text x="81.5" y="30.1">U1K</text>
<text x="20.5" y="47.8">R168</text>
<text x="38.3" y="47.8">4.7K</text>
<text x="20.5" y="50.4">R169</text>
<text x="38.3" y="50.4">4.7K</text>
<text x="221.2" y="68.2">L1</text>
<text x="221.2" y="75.8">90ohm</text>
<text x="221.2" y="88.5">L2</text>
<text x="221.2" y="96.1">90ohm</text>
<text x="142.4" y="116.4">C79</text>
<text x="155.1" y="119">R174</text>
<text x="167.8" y="119">R175</text>
<text x="180.5" y="119">R176</text>
<text x="81.5" y="121.5">T2080</text>
<text x="142.4" y="121.5">0.1uF</text>
<text x="155.1" y="124">10K</text>
<text x="167.8" y="124">49.9</text>
<text x="180.5" y="124">49.9</text>
<text x="142.4" y="129.1">R177</text>
<text x="142.4" y="134.2">49.9</text>
<text x="84" y="149.4">R178</text>
<text x="101.8" y="149.4">1K</text>
<text x="117" y="144.4">X1</text>
<text x="157.7" y="149.4">R179</text>
<text x="175.5" y="149.4">33</text>
<text x="63.7" y="154.5">FB6</text>
<text x="157.7" y="154.5">C80</text>
<text x="58.6" y="159.6">BLM18BD601SN1</text>
<text x="157.7" y="159.6">10pF</text>
<text x="45.9" y="162.1">C81</text>
<text x="45.9" y="167.2">0.1uF</text>
<text x="56.1" y="162.1">C82</text>
<text x="56.1" y="167.2">0.01uF</text>
<text x="84" y="162.1">C83</text>
<text x="84" y="167.2">1uF</text>
<text x="94.2" y="162.1">C84</text>
<text x="94.2" y="167.2">0.1uF</text>
<text x="117" y="164.7">24MHz,+/-50ppm</text>
</g>
<g font-size="2.3" fill="#f00">
<text x="107.4" y="11">GPIO3_2</text>
<text x="107.4" y="8.5">GPIO3_4</text>
<text x="122.1" y="11">13</text>
<text x="122.1" y="8.5">13</text>
<text x="107.4" y="13.5">GPIO3_1</text>
<text x="107.4" y="16.1">GPIO3_3</text>
<text x="122.1" y="13.5">13</text>
<text x="122.1" y="16.1">13</text>
<text x="107.4" y="23.7">GPIO3_5</text>
<text x="107.4" y="21.2">GPIO3_6</text>
<text x="107.4" y="18.6">GPIO3_7</text>
<text x="122.1" y="23.7">13</text>
<text x="122.1" y="21.2">13</text>
<text x="122.1" y="18.6">13</text>
<text x="107.4" y="26.2">GPIO3_0</text>
<text x="122.1" y="26.2">13</text>
<text x="140.4" y="62.8">USB_REFCLK</text>
<text x="244.5" y="67.9">USB1_DP</text>
<text x="269.9" y="69.4">USB1_DP</text>
<text x="285.7" y="69.4">13,24</text>
<text x="244.5" y="73">USB1_DM</text>
<text x="269.9" y="74.5">USB1_DN</text>
<text x="286" y="74.5">13,24</text>
<text x="140.4" y="78.1">USB1_PWREN</text>
<text x="140.4" y="80.6">USB1_PWRFAULT</text>
<text x="244.5" y="88.2">USB2_DP</text>
<text x="269.9" y="89.7">USB2_DP</text>
<text x="285.7" y="89.7">13</text>
<text x="244.5" y="93.3">USB2_DM</text>
<text x="269.9" y="94.8">USB2_DM</text>
<text x="286" y="94.8">13</text>
<text x="140.4" y="100.9">USB2_PWREN</text>
<text x="140.4" y="103.5">USB2_PWRFAULT</text>
<text x="188.7" y="149.2">USB_REFCLK</text>
<text x="84.5" y="156.8">1V8_OSC_USB</text>
</g>
<g font-size="2.3">
<text x="77" y="35.1">T3</text>
<text x="76.1" y="40.1">W2</text>
<text x="76.9" y="37.6">V3</text>
<text x="76.1" y="42.7">W1</text>
<text x="76.8" y="45.2">U1</text>
<text x="76.9" y="47.8">V4</text>
<text x="76.1" y="52.8">W5</text>
<text x="76.9" y="50.3">V2</text>
<text x="129" y="63">B11</text>
<text x="129" y="68.1">B8</text>
<text x="129" y="70.6">C7</text>
<text x="218.1" y="68.1">4</text>
<text x="233.1" y="68.1">3</text>
<text x="129" y="73.2">E7</text>
<text x="129" y="75.7">E5</text>
<text x="218.1" y="73.2">1</text>
<text x="233.1" y="73.2">2</text>
<text x="129" y="78.2">A8</text>
<text x="129" y="80.8">B9</text>
<text x="218.1" y="88.4">4</text>
<text x="233.1" y="88.4">3</text>
<text x="129" y="90.9">A6</text>
<text x="129" y="93.5">B6</text>
<text x="218.1" y="93.5">1</text>
<text x="233.1" y="93.5">2</text>
<text x="129" y="96">C6</text>
<text x="129" y="98.6">D7</text>
<text x="129" y="101.1">B5</text>
<text x="129" y="103.6">A5</text>
<text x="129" y="111.3">F7</text>
<text x="142.4" y="119">DNP</text>
<text x="155.1" y="121.5">1%</text>
<text x="167.8" y="121.5">1%</text>
<text x="180.5" y="121.5">1%</text>
<text x="188.2" y="121.5">Resistor installed = Host Mode</text>
<text x="188.2" y="123.9">Not installed = Device Mode</text>
<text x="142.4" y="131.7">1%</text>
<text x="142.4" y="136.7">DNP</text>
<text x="114" y="149.4">1</text>
<text x="139.1" y="149.4">3</text>
<text x="40.8" y="152">1V8</text>
<text x="170.4" y="154.5">USBCLK BELONGS TO OVDD</text>
<text x="114" y="157">4</text>
<text x="139.1" y="157">2</text>
<text x="157.7" y="157.1">DNP</text>
<text x="298.1" y="241.9">PROTO</text>
<text x="381.2" y="266.3">USB</text>
<text x="310.1" y="276.4">Wednesday, July 10, 2019</text>
<text x="408.1" y="281.3">Format</text>
<text x="375.4" y="283.8">Sheet</text>
<text x="383.7" y="284.1">9 of</text>
<text x="391.4" y="284.1">41</text>
<text x="395.7" y="283.8">REV.</text>
<text x="404.1" y="284.1">0</text>
<text x="411.7" y="284.1">A3</text>
<text x="299.2" y="291.4">Copyright (C) 2018-2019, Power Progress Community, Hardware Licensee is CERN Open Hardware Licence v1.2</text>
</g>
<g font-size="2.3" fill="#00407f">
<text x="82.8" y="36.7">TSEC_1588_CLK_IN</text>
<text x="82.8" y="39.2">TSEC_1588_CLK_OUT</text>
<text x="82.8" y="41.7">TSEC_1588_PULSE_OUT1</text>
<text x="82.8" y="44.3">TSEC_1588_PULSE_OUT2</text>
<text x="82.8" y="46.8">TSEC_1588_ALARM_OUT1</text>
<text x="82.8" y="49.4">TSEC_1588_TRIG_IN1</text>
<text x="82.8" y="51.9">TSEC_1588_TRIG_IN2</text>
<text x="82.8" y="54.4">TSEC_1588_ALARM_OUT2</text>
<text x="113.9" y="69.7">USB1_UDP</text>
<text x="106.1" y="74.8">USB1_VBUSCLMP</text>
<text x="113.5" y="72.2">USB1_UDM</text>
<text x="114.8" y="77.3">USB1_UID</text>
<text x="106" y="82.4">USB1_PWRFAULT</text>
<text x="107.6" y="79.8">USB1_DRVVBUS</text>
<text x="113.5" y="95.1">USB2_UDM</text>
<text x="113.9" y="92.5">USB2_UDP</text>
<text x="106.1" y="97.6">USB2_VBUSCLMP</text>
<text x="114.8" y="100.2">USB2_UID</text>
<text x="106" y="105.2">USB2_PWRFAULT</text>
<text x="107.6" y="102.7">USB2_DRVVBUS</text>
<text x="106.8" y="112.9">USB_IBIAS_REXT</text>
<text x="118.3" y="151">OE</text>
<text x="131.3" y="151">OUT</text>
<text x="118.3" y="158.6">VDD</text>
<text x="131" y="158.6">GND</text>
</g>
<g font-size="2.3" fill="#00f">
<text x="107.9" y="64.6">(OVDD) USBCLK</text>
<text x="102.7" y="94.3" transform="rotate(-90 102.7 94.3)">USB_HVDD</text>
</g>
<g font-size="1.8">
<text x="44.2" y="1.9">1</text>
<text x="127.1" y="1.9">2</text>
<text x="210.1" y="1.9">3</text>
<text x="293" y="1.9">4</text>
<text x="376" y="1.9">5</text>
<text x=".8" y="40.6">A</text>
<text x="418.2" y="40.6">A</text>
<text x=".8" y="113.6">B</text>
<text x="418.2" y="113.6">B</text>
<text x=".8" y="186.6">C</text>
<text x="418.2" y="186.6">C</text>
<text x=".8" y="259.5">D</text>
<text x="418.2" y="259.5">D</text>
<text x="44.2" y="296.3">1</text>
<text x="127.1" y="296.3">2</text>
<text x="210.1" y="296.3">3</text>
<text x="293" y="296.3">4</text>
<text x="376" y="296.3">5</text>
</g>
</svg>
